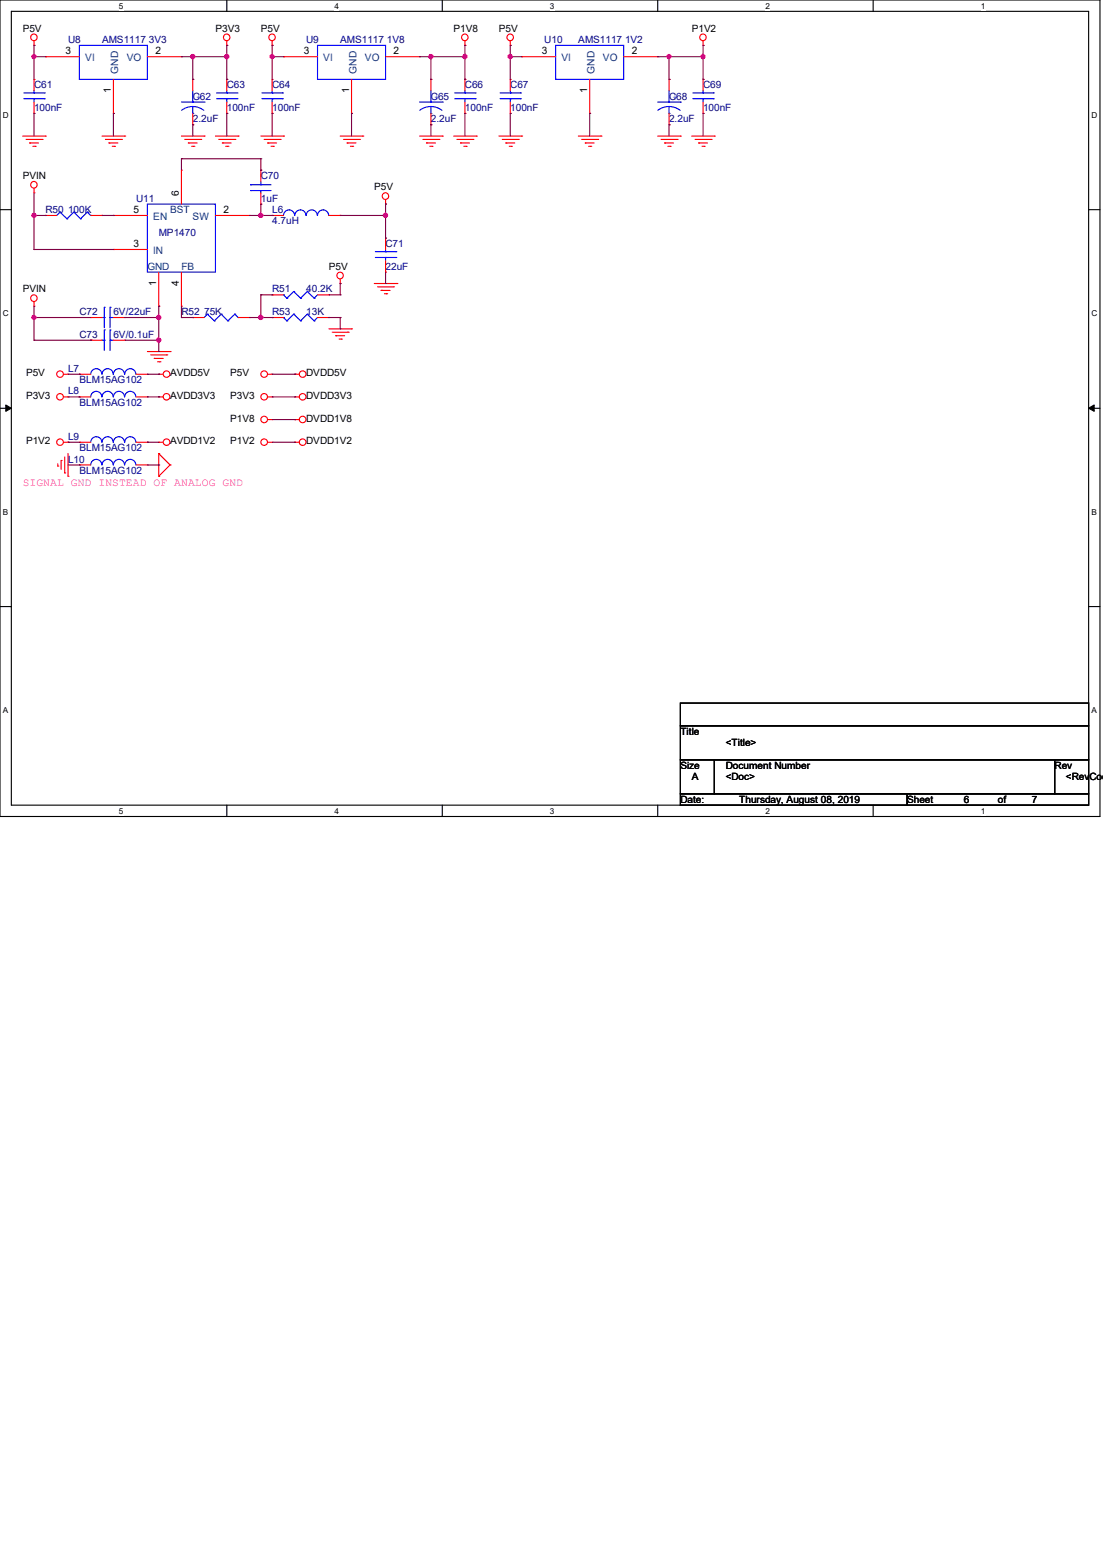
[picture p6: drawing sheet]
<svg xmlns="http://www.w3.org/2000/svg" width="210mm" height="297mm" viewBox="0 0 210 297" stroke-linecap="round" stroke-linejoin="round" font-family="sans-serif">
<path d="M0 0h209.4v155.4h-209.4zM2.2 2.2h205.1v151.1h-205.1z" fill="none" stroke="#000" stroke-width=".21"/>
<g fill="#fff">
<path d="M22.6 .3h.9v1.7h-.9z"/>
<path d="M22.6 153.5h.9v1.8h-.9z"/>
</g>
<path d="M43.2 0v2.2M43.2 153.3v2.1" fill="none" stroke="#000" stroke-width=".21"/>
<g fill="#fff">
<path d="M63.7 .3h.8v1.7h-.8z"/>
<path d="M63.7 153.5h.8v1.8h-.8z"/>
</g>
<path d="M84.2 0v2.2M84.2 153.3v2.1" fill="none" stroke="#000" stroke-width=".21"/>
<g fill="#fff">
<path d="M104.7 .3h.8v1.7h-.8z"/>
<path d="M104.7 153.5h.8v1.8h-.8z"/>
</g>
<path d="M125.2 0v2.2M125.2 153.3v2.1" fill="none" stroke="#000" stroke-width=".21"/>
<g fill="#fff">
<path d="M145.7 .3h.9v1.7h-.9z"/>
<path d="M145.7 153.5h.9v1.8h-.9z"/>
</g>
<path d="M166.2 0v2.2M166.2 153.3v2.1" fill="none" stroke="#000" stroke-width=".21"/>
<g fill="#fff">
<path d="M186.7 .3h.9v1.7h-.9z"/>
<path d="M186.7 153.5h.9v1.8h-.9z"/>
<path d="M.6 21h1.1v1.8h-1.1z"/>
<path d="M207.8 21h1.1v1.8h-1.1z"/>
<path d="M.6 58.8h1.1v1.7h-1.1z"/>
<path d="M207.8 58.8h1.1v1.7h-1.1z"/>
</g>
<path d="M0 39.9h2.2M207.3 39.9h2.1" fill="none" stroke="#000" stroke-width=".21"/>
<g fill="#fff">
<path d="M.6 96.6h1v1.7h-1z"/>
<path d="M207.8 96.6h1v1.7h-1z"/>
</g>
<path d="M0 77.7h2.2M207.3 77.7h2.1" fill="none" stroke="#000" stroke-width=".21"/>
<path d="M1.1 77.1l1.1 .6-1.1 .6zM207.3 77.7l1-.6v1.2z" fill="#000" stroke="#000" stroke-width=".19"/>
<g fill="#fff">
<path d="M.6 134.4h.9v1.7h-.9z"/>
<path d="M207.8 134.4h1v1.7h-1z"/>
</g>
<path d="M0 115.5h2.2M207.3 115.5h2.1M129.5 133.9h77.8v4.3h-77.8zM129.5 138.2h77.8v6.5h-77.8zM129.5 144.7h6.5v6.4h-6.5zM129.5 151.1h43.2v2.2h-43.2zM136 144.7h64.8v6.4h-64.8zM172.7 151.1h34.6v2.2h-34.6zM200.8 144.7h6.5v6.4h-6.5z" fill="none" stroke="#000" stroke-width=".21"/>
<g fill="none" stroke="#f00" stroke-width=".21">
<path d="M6.5 8.6h.1M6.5 15.1h.1M6.5 7.8v.8M6.5 15.1v2.2M6.5 19.4v2.2M8.6 10.8h.1M8.6 10.8h6.5M21.6 15.1v6.5M28.1 10.8h6.4M34.5 10.8h.1M36.7 15.1h.1M36.7 15.1v2.2"/>
<path d="M43.2 8.6h.1M43.2 15.1h.1M43.2 7.8v.8M43.2 15.1v2.2M43.2 19.4v2.2M51.8 8.6h.1M51.8 15.1h.1M51.8 7.8v.8M51.8 15.1v2.2M51.8 19.4v2.2M54 10.8h.1M54 10.8h6.5"/>
<path d="M66.9 15.1v6.5M73.4 10.8h6.5M79.9 10.8h.1M82 15.1h.1M82 15.1v2.2M88.5 8.6h.1M88.5 15.1h.1M88.5 7.8v.8M88.5 15.1v2.2M88.5 19.4v2.2M97.2 8.6h.1M97.2 15.1h.1"/>
<path d="M97.2 7.8v.8M97.2 15.1v2.2M97.2 19.4v2.2M99.3 10.8h.1M99.3 10.8h6.5M112.3 15.1v6.5M118.7 10.8h6.5M125.2 10.8h.1M127.4 15.1h.1M127.4 15.1v2.2M133.9 8.6h.1M133.9 15.1h.1"/>
<path d="M133.9 7.8v.8M133.9 15.1v2.2M133.9 19.4v2.2M4.3 25.9h4.3M5 26.5h3M5.6 27.2h.1M5.6 27.2h1.7M6.3 27.9h.4M6.5 36.7h.1M6.5 21.6h.1M6.5 35.9v.8M6.7 27.9h.1"/>
<path d="M8 26.5h.1M8.6 25.9h.1M19.4 25.9h4.3M20.1 26.5h3M20.7 27.2h.1M20.7 27.2h1.7M21.4 27.9h.4M21.6 21.6h.1M21.8 27.9h.1M23.1 26.5h.1M23.7 25.9h.1M34.5 32.4h.1"/>
<path d="M34.5 25.9h4.4M34.5 32.4v6.5M35.2 26.5h3M35.9 27.2h.1M35.9 27.2h1.6M36.5 27.9h.4M36.7 23.7h.1M36.7 21.6v2.1M36.9 27.9h.1M38.2 26.5h.1M38.9 25.9h.1M41 25.9h4.3"/>
<path d="M41.7 26.5h3M42.3 27.2h.1M42.3 27.2h1.7M43 27.9h.4M43.2 21.6h.1M43.4 27.9h.1M44.7 26.5h.1M45.3 25.9h.1M49.7 38.9h.1M49.7 32.4h.1M49.7 25.9h4.3M49.7 32.4v2.1"/>
<path d="M49.7 36.7v2.2M50.3 26.5h3M51 27.2h.1M51 27.2h1.7M51.6 27.9h.4M51.8 21.6h.1M52 27.9h.1M53.3 26.5h.1M54 25.9h.1M64.8 25.9h4.3M65.4 26.5h3.1M66.1 27.2h.1"/>
<path d="M66.1 27.2h1.7M66.7 27.9h.4M66.9 21.6h.1M67.1 27.9h.1M68.5 26.5h.1M69.1 25.9h.1M73.4 38.9h.1M73.4 38v.9M79.9 25.9h4.3M80.5 26.5h3.1M81.2 27.2h.1M81.2 27.2h1.7"/>
<path d="M81.8 27.9h.5M82 23.7h.1M82 21.6v2.1M82.3 27.9h.1M83.6 26.5h.1M84.2 25.9h.1M86.4 25.9h4.3M87 26.5h3M87.7 27.2h.1M87.7 27.2h1.7M88.3 27.9h.4M88.5 21.6h.1"/>
<path d="M88.7 27.9h.1M90 26.5h.1M90.7 25.9h.1M95 25.9h4.3M95.6 26.5h3.1M96.3 27.2h.1M96.3 27.2h1.7M96.9 27.9h.5M97.2 21.6h.1M97.4 27.9h.1M98.7 26.5h.1M99.3 25.9h.1"/>
<path d="M110.1 25.9h4.3M110.7 26.5h3.1M111.4 27.2h.1M111.4 27.2h1.7M112.1 27.9h.4M112.3 21.6h.1M112.5 27.9h.1M113.8 26.5h.1M114.4 25.9h.1M125.2 25.9h4.3M125.9 26.5h3M126.5 27.2h.1"/>
<path d="M126.5 27.2h1.7M127.2 27.9h.4M127.4 23.7h.1M127.4 21.6v2.1M127.6 27.9h.1M128.9 26.5h.1M129.5 25.9h.1M131.7 25.9h4.3M132.3 26.5h3.1M133 27.2h.1M133 27.2h1.7M133.6 27.9h.5"/>
<path d="M133.9 21.6h.1M134.1 27.9h.1M135.4 26.5h.1M136 25.9h.1M6.5 58.3h.1M6.5 57.4v.9M8.6 41h.1M8.6 41h2.2M17.3 41h2.1M19.4 41h.1M21.6 41h.1M21.6 47.5h.1"/>
<path d="M21.6 41h6.5M21.6 47.5h6.5M30.2 58.3h.1M30.2 51.8v6.5M34.5 58.3h.1M34.5 51.8v6.5M41 41h6.5M47.5 41h.1M51.8 41h.1M51.8 56.1h.1M51.8 41h2.2M51.8 56.1h2.2"/>
<path d="M60.5 56.1h2.1M62.6 56.1h.1M62.6 41h2.2M64.8 54h.1M64.8 41h.1M64.8 53.1v.9M71.2 54h4.4M71.9 54.6h3M72.6 55.3h.1M72.6 55.3h1.7M73.2 55.9h.4M73.4 45.3h.1"/>
<path d="M73.4 51.8h.1M73.4 45.3v2.2M73.4 49.7v2.1M73.6 55.9h.1M74.9 54.6h.1M75.6 54h.1M12.1 71.2h.9M12.1 75.6h.9M13 71.2h.1M13 75.6h.1M15.1 71.2h.1M15.1 75.6h.1"/>
<path d="M15.1 71.2h2.2M15.1 75.6h2.2M17.3 64.8h.1M17.3 60.5h.1M17.3 60.5h2.1M17.3 64.8h2.1M21.6 60.5h2.1M21.6 64.8h2.1M23.7 64.8h.1M23.7 60.5h.1M25.9 71.2h2.2M25.9 75.6h2.2"/>
<path d="M28.1 71.2h.1M28.1 75.6h.1M28.1 66.9h4.3M28.7 67.6h3M29.4 68.2h.1M29.4 68.2h1.7M30 68.9h.4M30.2 71.2h.1M30.2 75.6h.1M30.2 71.2h.9M30.2 75.6h.9M30.4 68.9h.1"/>
<path d="M31.7 67.6h.1M32.4 66.9h.1M36.7 60.5h.1M36.7 60.5h2.2M45.3 60.5h2.2M47.5 60.5h.1M51 71.2h.8M51 75.6h.8M51 79.9h.8M51.8 71.2h.1M51.8 75.6h.1M51.8 79.9h.1"/>
<path d="M51.8 60.5h.1M51.8 60.5h2.2M56.1 71.2h.1M56.1 75.6h.1M56.1 79.9h.1M56.1 71.2h.9M56.1 75.6h.9M56.1 79.9h.9M60.5 60.5h2.1M62.6 60.5h.1M62.6 62.6h4.3M63.2 63.2h3.1"/>
<path d="M63.9 63.9h.1M63.9 63.9h1.7M64.6 64.6h.4M65 64.6h.1M66.3 63.2h.1M66.9 62.6h.1M11 88.7h.1M11 88.3v.4M11.6 87.7h.1M11.6 87.7v1.7M12.1 84.2h.9M12.3 90h.1"/>
<path d="M12.3 87v3M13 84.2h.1M13 90.7h.1M13 86.4v4.3M15.1 88.5h.1M15.1 84.2h.1M15.1 84.2h2.2M15.1 88.5h2.2M25.9 84.2h2.2M25.9 88.5h2.2M28.1 88.5h.1M28.1 84.2h.1"/>
<path d="M30.2 84.2h.1M30.2 86.4h.1M30.2 90.7h.1M30.2 84.2h.9M30.2 86.4v4.3M30.2 86.4l2.2 2.1M32.4 88.5h.1M32.4 88.5l-2.2 2.2M51 84.2h.8M51.8 84.2h.1M56.1 84.2h.1M56.1 84.2h.9"/>
<circle cx="6.4" cy="7.1" r=".62"/>
<circle cx="43.1" cy="7.1" r=".62"/>
<circle cx="51.8" cy="7.1" r=".62"/>
<circle cx="88.5" cy="7.1" r=".62"/>
<circle cx="97.1" cy="7.1" r=".62"/>
<circle cx="133.8" cy="7.1" r=".62"/>
<circle cx="6.4" cy="35.2" r=".62"/>
<circle cx="73.4" cy="37.3" r=".62"/>
<circle cx="6.4" cy="56.8" r=".62"/>
<circle cx="64.7" cy="52.4" r=".62"/>
<circle cx="11.4" cy="75.6" r=".63"/>
<circle cx="11.4" cy="71.2" r=".63"/>
<circle cx="31.7" cy="71.2" r=".63"/>
<circle cx="31.7" cy="75.6" r=".63"/>
<circle cx="50.3" cy="75.6" r=".63"/>
<circle cx="50.3" cy="71.2" r=".63"/>
<circle cx="50.3" cy="79.9" r=".63"/>
<circle cx="57.6" cy="71.2" r=".63"/>
<circle cx="57.6" cy="75.6" r=".63"/>
<circle cx="57.6" cy="79.9" r=".63"/>
<circle cx="11.4" cy="84.2" r=".63"/>
<circle cx="31.7" cy="84.2" r=".63"/>
<circle cx="50.3" cy="84.2" r=".63"/>
<circle cx="57.6" cy="84.2" r=".63"/>
</g>
<g fill="none" stroke="#00f" stroke-width=".21">
<path d="M4.5 18.8h3.9M4.5 17.7h3.9M6.5 17.7h.1M6.5 18.8h.1M6.5 17.3v.4M6.5 18.8v.6M8.4 18.8h.1M8.4 17.7h.1M15.1 8.6h13v6.5h-13zM34.5 19.4h4.4M36.7 19.4h.1M36.7 17.3v2.1"/>
<path d="M38.9 19.4h.1M41.2 18.8h3.9M41.2 17.7h3.9M43.2 17.7h.1M43.2 18.8h.1M43.2 17.3v.4M43.2 18.8v.6M45.1 18.8h.1M45.1 17.7h.1M49.9 18.8h3.9M49.9 17.7h3.9M51.8 17.7h.1"/>
<path d="M51.8 18.8h.1M51.8 17.3v.4M51.8 18.8v.6M53.8 18.8h.1M53.8 17.7h.1M60.5 8.6h12.9v6.5h-12.9zM79.9 19.4h4.3M82 19.4h.1M82 17.3v2.1M84.2 19.4h.1M86.6 18.8h3.9M86.6 17.7h3.9"/>
<path d="M88.5 17.7h.1M88.5 18.8h.1M88.5 17.3v.4M88.5 18.8v.6M90.5 18.8h.1M90.5 17.7h.1M95.2 18.8h3.9M95.2 17.7h3.9M97.2 17.7h.1M97.2 18.8h.1M97.2 17.3v.4M97.2 18.8v.6"/>
<path d="M99.1 18.8h.1M99.1 17.7h.1M105.8 8.6h12.9v6.5h-12.9zM125.2 19.4h4.3M127.4 19.4h.1M127.4 17.3v2.1M129.5 19.4h.1M131.9 18.8h3.9M131.9 17.7h3.9M133.9 17.7h.1M133.9 18.8h.1M133.9 17.3v.4"/>
<path d="M133.9 18.8v.6M135.8 18.8h.1M135.8 17.7h.1M28.1 38.9h12.9v12.9h-12.9zM36.7 21.6h.1M36.7 20.3l1.3 .3 .8 .4M36.7 20.3l-.9 .1-1.2 .6M36.7 20.3v1.3M47.7 35.2h.1M47.7 36.3h.1M47.7 35.2h3.9M47.7 36.3h3.9"/>
<path d="M49.7 36.3h.1M49.7 35.2h.1M49.7 34.5v.7M49.7 36.3v.4M82 21.6h.1M82 20.3l1.4 .3 .8 .4M82 20.3l-.9 .1-1.2 .6M82 20.3v1.3M127.4 21.6h.1M127.4 20.3l1.3 .3 .8 .4M127.4 20.3l-.9 .1-1.2 .6M127.4 20.3v1.3"/>
<path d="M11.4 40.4h.1M11.4 40.4l-.6 .6M11.4 40.4l1.3 1.3M12.7 41.7h.1M14.1 40.4h.1M14.1 40.4l-1.4 1.3M14.1 40.4l1.2 1.3M15.3 41.7h.1M16.6 40.4h.1M16.6 40.4l-1.3 1.3M16.6 40.4l.7 .6M17.3 41h.1"/>
<path d="M19.9 58.5h.1M19.9 58.5v3.9M21 58.5h.1M21 58.5v3.9M39.5 59.8h.1M39.5 59.8l-.6 .7M39.5 59.8l1.3 1.3M42.1 59.8h.1M42.1 59.8l-1.3 1.3M42.1 59.8l1.3 1.3M44.7 59.8h.1M44.7 59.8l-1.3 1.3"/>
<path d="M44.7 59.8l.6 .7M54 41a1.06 1.06 0 0 1 1-1 1.06 1.06 0 0 1 1.1 1M54 56.1h.1M54 56.1l.6 .7M54.6 56.8h.1M55.9 59.8h.1M55.9 55.5h.1M55.9 59.8l1.3 1.3M55.9 59.8l-1.3 1.3M55.9 55.5l1.3 1.3M55.9 55.5l-1.3 1.3M56.1 41a1.06 1.06 0 0 1 1.1-1 1.06 1.06 0 0 1 1.1 1"/>
<path d="M57.2 56.8h.1M58.3 41a1.06 1.06 0 0 1 1.1-1 1.06 1.06 0 0 1 1 1M58.5 59.8h.1M58.5 55.5h.1M58.5 59.8l1.3 1.3M58.5 59.8l-1.3 1.3M58.5 55.5l1.3 1.3M58.5 55.5l-1.3 1.3M59.8 56.8h.1M60.5 41a1.06 1.06 0 0 1 1-1 1.06 1.06 0 0 1 1.1 1M60.5 56.1l-.7 .7M71.5 49h3.9"/>
<path d="M71.5 47.9h3.9M73.4 47.9h.1M73.4 49h.1M73.4 47.5v.4M73.4 49v.7M75.4 49h.1M75.4 47.9h.1M17.3 71.2a1.06 1.06 0 0 1 1-1 1.06 1.06 0 0 1 1.1 1M17.3 75.6a1.06 1.06 0 0 1 1-1.1 1.06 1.06 0 0 1 1.1 1.1M19.4 71.2a1.06 1.06 0 0 1 1.1-1 1.06 1.06 0 0 1 1 1M19.4 75.6a1.06 1.06 0 0 1 1.1-1.1 1.06 1.06 0 0 1 1 1.1M19.4 64.8h.5"/>
<path d="M19.4 60.5h.5M19.9 64.8h.1M19.9 62.8h.1M19.9 60.5h.1M19.9 62.8v3.9M21 62.8h.1M21 64.8h.1M21 60.5h.1M21 64.8h.6M21 62.8v3.9M21 60.5h.6M21.6 71.2a1.06 1.06 0 0 1 1-1 1.06 1.06 0 0 1 1.1 1"/>
<path d="M21.6 75.6a1.06 1.06 0 0 1 1-1.1 1.06 1.06 0 0 1 1.1 1.1M23.7 71.2a1.06 1.06 0 0 1 1.1-1 1.06 1.06 0 0 1 1.1 1M23.7 75.6a1.06 1.06 0 0 1 1.1-1.1 1.06 1.06 0 0 1 1.1 1.1M40.8 61.1h.1M43.4 61.1h.1M45.3 60.5h.1M54 60.5h.1M54 60.5l.6 .6M54.6 61.1h.1M57.2 61.1h.1M59.8 61.1h.1M60.5 60.5l-.7 .6"/>
<path d="M17.3 88.5a1.06 1.06 0 0 1 1-1 1.06 1.06 0 0 1 1.1 1M17.3 84.2a1.06 1.06 0 0 1 1-1.1 1.06 1.06 0 0 1 1.1 1.1M19.4 88.5a1.06 1.06 0 0 1 1.1-1 1.06 1.06 0 0 1 1 1M19.4 84.2a1.06 1.06 0 0 1 1.1-1.1 1.06 1.06 0 0 1 1 1.1M21.6 88.5a1.06 1.06 0 0 1 1-1 1.06 1.06 0 0 1 1.1 1M21.6 84.2a1.06 1.06 0 0 1 1-1.1 1.06 1.06 0 0 1 1.1 1.1M23.7 88.5a1.06 1.06 0 0 1 1.1-1 1.06 1.06 0 0 1 1.1 1M23.7 84.2a1.06 1.06 0 0 1 1.1-1.1 1.06 1.06 0 0 1 1.1 1.1"/>
</g>
<g fill="none" stroke="#800040" stroke-width=".21">
<path d="M6.5 8.6h.1M6.5 10.8h.1M6.5 8.6v6.5M6.5 10.8h2.1M34.5 10.8h8.7M36.7 10.8h.1M36.7 15.1h.1M36.7 10.8v4.3M43.2 8.6h.1M43.2 15.1h.1M43.2 10.8h.1M43.2 8.6v6.5"/>
<path d="M51.8 8.6h.1M51.8 10.8h.1M51.8 10.8h2.2M51.8 8.6v6.5M79.9 10.8h8.6M82 10.8h.1M82 15.1h.1M82 10.8v4.3M88.5 8.6h.1M88.5 15.1h.1M88.5 10.8h.1M88.5 8.6v6.5"/>
<path d="M97.2 8.6h.1M97.2 10.8h.1M97.2 10.8h2.1M97.2 8.6v6.5M125.2 10.8h8.7M127.4 10.8h.1M127.4 15.1h.1M127.4 10.8v4.3M133.9 8.6h.1M133.9 15.1h.1M133.9 10.8h.1M133.9 8.6v6.5"/>
<path d="M6.5 21.6h.1M6.5 21.6v4.3M6.5 36.7v10.8M21.6 21.6h.1M21.6 21.6v4.3M34.5 30.2h.1M34.5 30.2v2.2M34.5 30.2h15.2M36.7 23.7h.1M36.7 23.7v2.2M43.2 21.6h.1M43.2 21.6v4.3"/>
<path d="M49.7 30.2h.1M49.7 32.4h.1M49.7 38.9h.1M49.7 30.2v2.2M49.7 38.9v2.1M51.8 21.6h.1M51.8 21.6v4.3M66.9 21.6h.1M66.9 21.6v4.3M73.4 38.9h.1M73.4 38.9v6.4M82 23.7h.1"/>
<path d="M82 23.7v2.2M88.5 21.6h.1M88.5 21.6v4.3M97.2 21.6h.1M97.2 21.6v4.3M112.3 21.6h.1M112.3 21.6v4.3M127.4 23.7h.1M127.4 23.7v2.2M133.9 21.6h.1M133.9 21.6v4.3M6.5 41h.1"/>
<path d="M6.5 47.5h.1M6.5 58.3v6.5M6.5 41h2.1M6.5 47.5h15.1M8.6 41h.1M19.4 41h2.2M21.6 41h.1M30.2 58.3h.1M30.2 58.3v8.6M34.5 58.3v2.2M47.5 41h4.3M49.7 41h.1"/>
<path d="M49.7 56.1h.1M49.7 56.1v4.4M49.7 56.1h2.1M51.8 41h.1M51.8 56.1h.1M62.6 56.1h2.2M64.8 54h.1M64.8 56.1h.1M64.8 41h8.6M64.8 54v2.1M73.4 41h.1M73.4 45.3h.1"/>
<path d="M73.4 54h.1M73.4 51.8v2.2M6.5 60.5h.1M6.5 64.8h.1M6.5 60.5h10.8M6.5 64.8h10.8M13 71.2h2.1M13 75.6h2.1M15.1 71.2h.1M15.1 75.6h.1M17.3 64.8h.1M23.7 60.5h6.5"/>
<path d="M23.7 64.8h6.5M28.1 71.2h2.1M28.1 75.6h2.1M30.2 60.5h.1M30.2 64.8h.1M30.2 66.9h.1M30.2 71.2h.1M30.2 75.6h.1M34.5 60.5h.1M34.5 60.5h2.2M36.7 60.5h.1M47.5 60.5h4.3"/>
<path d="M49.7 60.5h.1M51.8 60.5h.1M51.8 71.2h4.3M51.8 75.6h4.3M51.8 79.9h4.3M56.1 71.2h.1M56.1 75.6h.1M56.1 79.9h.1M62.6 60.5h2.2M64.8 60.5h.1M64.8 62.6h.1M64.8 60.5v2.1"/>
<path d="M13 84.2h.1M13 84.2h2.1M13 88.5h2.1M15.1 88.5h.1M28.1 84.2h.1M28.1 84.2h2.1M28.1 88.5h2.1M30.2 88.5h.1M51.8 84.2h4.3M56.1 84.2h.1"/>
</g>
<g fill="#f0f" stroke="#f0f" stroke-width=".21">
<circle cx="6.5" cy="10.8" r=".4"/>
<circle cx="43.2" cy="10.8" r=".4"/>
<circle cx="36.7" cy="10.8" r=".4"/>
<circle cx="51.8" cy="10.8" r=".4"/>
<circle cx="82" cy="10.8" r=".4"/>
<circle cx="97.1" cy="10.8" r=".4"/>
<circle cx="6.5" cy="41" r=".4"/>
<circle cx="49.6" cy="41" r=".4"/>
<circle cx="73.4" cy="41" r=".4"/>
<circle cx="49.6" cy="60.4" r=".4"/>
<circle cx="6.5" cy="60.4" r=".4"/>
<circle cx="30.2" cy="60.4" r=".4"/>
<circle cx="30.2" cy="64.7" r=".4"/>
<circle cx="88.5" cy="10.8" r=".4"/>
<circle cx="127.4" cy="10.8" r=".4"/>
<circle cx="133.8" cy="10.8" r=".4"/>
</g>
<text font-size="2.2" fill="#f0f" x="4.3" y="92.5">SIGNAL GND INSTEAD OF ANALOG GND</text>
<g font-size="1.9">
<text x="4.3" y="6">P5V</text>
<text x="12.5" y="10.3">3</text>
<text x="29.6" y="10.3">2</text>
<text x="41" y="6">P3V3</text>
<text x="49.7" y="6">P5V</text>
<text x="57.8" y="10.3">3</text>
<text x="74.9" y="10.3">2</text>
<text x="86.4" y="6">P1V8</text>
<text x="95" y="6">P5V</text>
<text x="103.2" y="10.3">3</text>
<text x="120.3" y="10.3">2</text>
<text x="131.7" y="6">P1V2</text>
<text x="21.1" y="17.7" transform="rotate(-90 21.1 17.7)">1</text>
<text x="66.5" y="17.7" transform="rotate(-90 66.5 17.7)">1</text>
<text x="111.8" y="17.7" transform="rotate(-90 111.8 17.7)">1</text>
<text x="4.3" y="34.1">PVIN</text>
<text x="25.4" y="40.6">5</text>
<text x="34.1" y="37.3" transform="rotate(-90 34.1 37.3)">6</text>
<text x="42.5" y="40.6">2</text>
<text x="71.2" y="36.2">P5V</text>
<text x="25.4" y="47">3</text>
<text x="62.6" y="51.4">P5V</text>
<text x="4.3" y="55.7">PVIN</text>
<text x="29.8" y="54.4" transform="rotate(-90 29.8 54.4)">1</text>
<text x="34.1" y="54.4" transform="rotate(-90 34.1 54.4)">4</text>
<text x="5" y="71.6">P5V</text>
<text x="32.4" y="71.6">AVDD5V</text>
<text x="43.8" y="71.6">P5V</text>
<text x="58.3" y="71.6">DVDD5V</text>
<text x="5" y="75.9">P3V3</text>
<text x="32.4" y="75.9">AVDD3V3</text>
<text x="43.8" y="75.9">P3V3</text>
<text x="58.3" y="75.9">DVDD3V3</text>
<text x="43.8" y="80.3">P1V8</text>
<text x="58.3" y="80.3">DVDD1V8</text>
<text x="5" y="84.6">P1V2</text>
<text x="32.4" y="84.6">AVDD1V2</text>
<text x="43.8" y="84.6">P1V2</text>
<text x="58.3" y="84.6">DVDD1V2</text>
<text x="129.5" y="139.9">Title</text>
<text x="138.2" y="142">&lt;Title&gt;</text>
<text x="129.5" y="146.3">Size</text>
<text x="131.7" y="148.5">A</text>
<text x="138.2" y="146.3">Document Number</text>
<text x="138.2" y="148.5">&lt;Doc&gt;</text>
<text x="200.8" y="146.3">Rev</text>
<text x="202.9" y="148.5">&lt;RevCode</text>
<text x="129.5" y="152.8">Date:</text>
<text x="140.8" y="152.8">Thursday, August 08, 2019</text>
<text x="172.7" y="152.8">Sheet</text>
<text x="183.5" y="152.8">6</text>
<text x="190" y="152.8">of</text>
<text x="196.5" y="152.8">7</text>
</g>
<g font-size="1.9" fill="#000080">
<text x="13" y="8.2">U8</text>
<text x="19.4" y="8.2">AMS1117 3V3</text>
<text x="58.3" y="8.2">U9</text>
<text x="64.8" y="8.2">AMS1117 1V8</text>
<text x="103.6" y="8.2">U10</text>
<text x="110.1" y="8.2">AMS1117 1V2</text>
<text x="6.5" y="16.8">C61</text>
<text x="43.2" y="16.8">C63</text>
<text x="51.8" y="16.8">C64</text>
<text x="88.5" y="16.8">C66</text>
<text x="97.2" y="16.8">C67</text>
<text x="133.9" y="16.8">C69</text>
<text x="6.5" y="21.1">100nF</text>
<text x="36.7" y="19">C62</text>
<text x="36.7" y="23.3">2.2uF</text>
<text x="43.2" y="21.1">100nF</text>
<text x="51.8" y="21.1">100nF</text>
<text x="82" y="19">C65</text>
<text x="82" y="23.3">2.2uF</text>
<text x="88.5" y="21.1">100nF</text>
<text x="97.2" y="21.1">100nF</text>
<text x="127.4" y="19">C68</text>
<text x="127.4" y="23.3">2.2uF</text>
<text x="133.9" y="21.1">100nF</text>
<text x="49.7" y="34.1">C70</text>
<text x="8.6" y="40.6">R50</text>
<text x="13" y="40.6">100K</text>
<text x="25.9" y="38.4">U11</text>
<text x="49.7" y="38.4">1uF</text>
<text x="51.8" y="40.6">L6</text>
<text x="30.2" y="44.9">MP1470</text>
<text x="51.8" y="42.7">4.7uH</text>
<text x="73.4" y="47">C71</text>
<text x="73.4" y="51.4">22uF</text>
<text x="15.1" y="60">C72</text>
<text x="21.6" y="60">6V/22uF</text>
<text x="34.5" y="60">R52</text>
<text x="38.9" y="60">75K</text>
<text x="51.8" y="60">R53</text>
<text x="51.8" y="55.7">R51</text>
<text x="58.3" y="60">13K</text>
<text x="58.3" y="55.7">40.2K</text>
<text x="15.1" y="64.3">C73</text>
<text x="21.6" y="64.3">6V/0.1uF</text>
<text x="13" y="70.8">L7</text>
<text x="13" y="75.1">L8</text>
<text x="15.1" y="72.9">BLM15AG102</text>
<text x="15.1" y="77.3">BLM15AG102</text>
<text x="13" y="83.7">L9</text>
<text x="13" y="88.1">L10</text>
<text x="15.1" y="85.9">BLM15AG102</text>
<text x="15.1" y="90.2">BLM15AG102</text>
</g>
<g font-size="1.9" fill="#004080">
<text x="16.2" y="11.7">VI</text>
<text x="24.1" y="11.7">VO</text>
<text x="61.6" y="11.7">VI</text>
<text x="69.5" y="11.7">VO</text>
<text x="106.9" y="11.7">VI</text>
<text x="114.8" y="11.7">VO</text>
<text x="22.5" y="14" transform="rotate(-90 22.5 14)">GND</text>
<text x="67.9" y="14" transform="rotate(-90 67.9 14)">GND</text>
<text x="113.2" y="14" transform="rotate(-90 113.2 14)">GND</text>
<text x="29.2" y="41.9">EN</text>
<text x="32.4" y="40.6">BST</text>
<text x="36.7" y="41.9">SW</text>
<text x="28.1" y="51.4">GND</text>
<text x="29.2" y="48.4">IN</text>
<text x="34.5" y="51.4">FB</text>
</g>
<g font-size="1.9" fill="#00f">
<text x="37.3" y="19">+</text>
<text x="82.7" y="19">+</text>
<text x="128" y="19">+</text>
</g>
<g font-size="1.6">
<text x="22.6" y="1.6">5</text>
<text x="63.7" y="1.6">4</text>
<text x="104.7" y="1.6">3</text>
<text x="145.7" y="1.6">2</text>
<text x="186.7" y="1.6">1</text>
<text x=".5" y="22.4">D</text>
<text x="207.8" y="22.4">D</text>
<text x=".5" y="60.2">C</text>
<text x="207.8" y="60.2">C</text>
<text x=".5" y="98">B</text>
<text x="207.8" y="98">B</text>
<text x=".5" y="135.8">A</text>
<text x="207.8" y="135.8">A</text>
<text x="22.6" y="154.9">5</text>
<text x="63.7" y="154.9">4</text>
<text x="104.7" y="154.9">3</text>
<text x="145.7" y="154.9">2</text>
<text x="186.7" y="154.9">1</text>
</g>
</svg>
